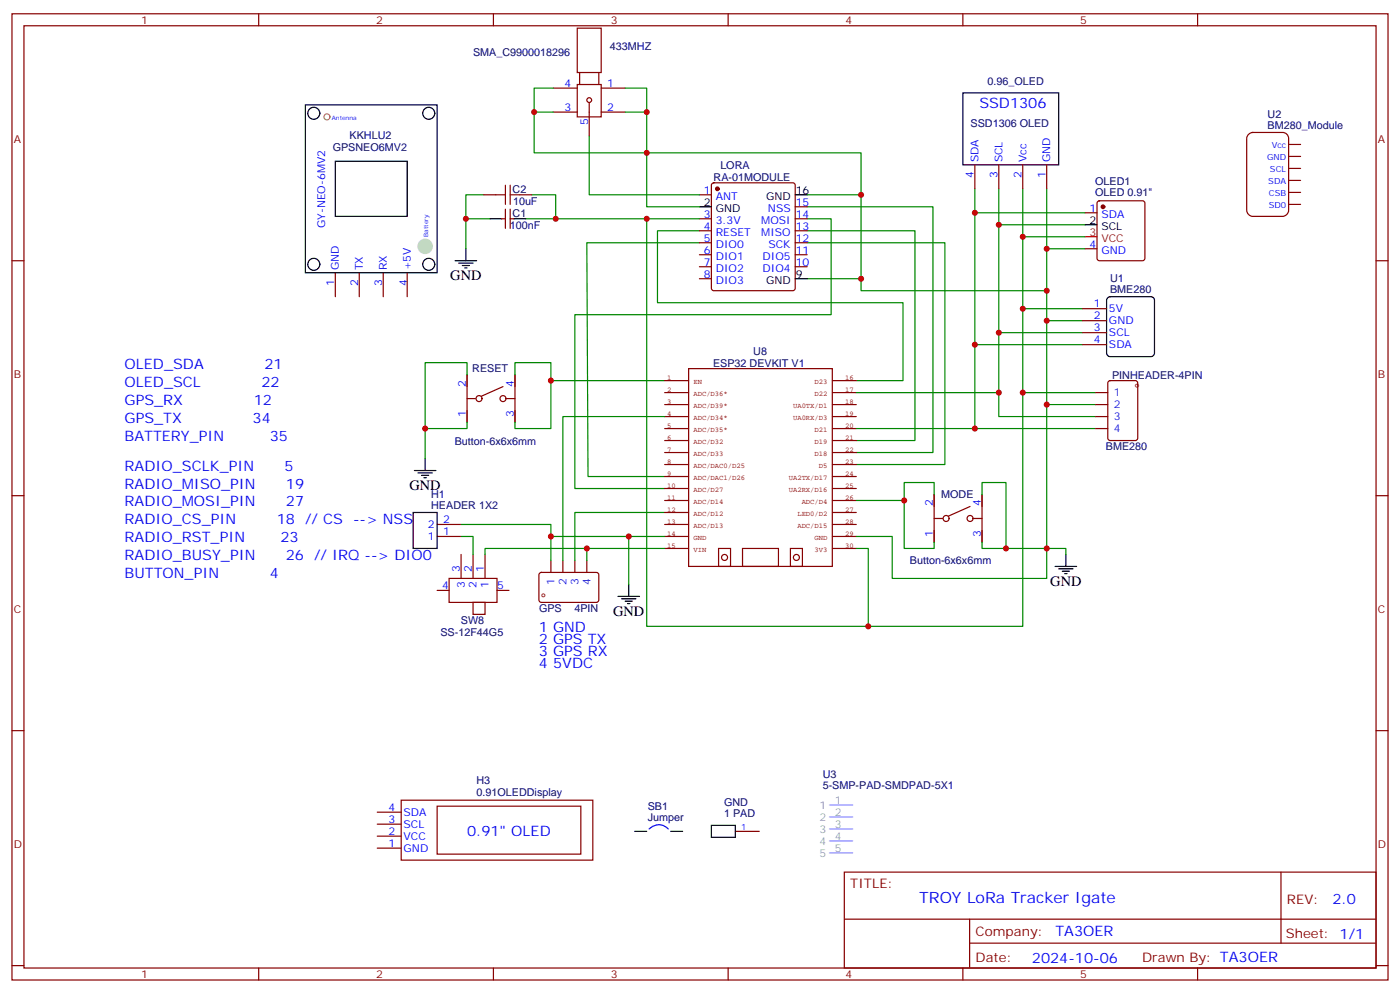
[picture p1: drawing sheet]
<svg xmlns="http://www.w3.org/2000/svg" width="412mm" height="292mm" viewBox="0 0 412 292" stroke-linecap="round" stroke-linejoin="round" font-family="sans-serif">
<g fill="none" stroke="#870000" stroke-width=".35">
<path d="M3.5 4.1h405.4v284.3h-405.4zM7.1 7.6h398.2v277.3h-398.2zM76.2 4.1v3.5M145.3 4.1v3.5M170 8.3h7.1v13h-7.1zM214.5 4.1v3.5M283.6 4.1v3.5M352.8 4.1v3.5M163 25.9h7M163 33h7M170 24.9h7.1v9.5h-7.1zM170.7 21.3v3.6"/>
<path d="M173.6 30.2v9.8M176.4 21.3v3.6M177.1 25.9h7M177.1 33h7M367.8 39.5l1.2-.5h8.8a1.76 1.76 0 0 1 1.8 1.7v21.2a1.89 1.89 0 0 1-1.8 1.8h-8.8a1.89 1.89 0 0 1-1.8-1.8v-21.2zM142.5 57.3h3.5M153.1 57.3h3.5M206 57.3h3.5M209.8 54l.5-.2h23.2l.5 .2 .2 .5v30.3l-.2 .5-.5 .2h-23.2l-.5-.2-.3-.5v-30.3zM287.2 48.5v7.1M294.2 48.5v7.1M301.3 48.5v7.1"/>
<path d="M308.3 48.5v7.1M323.4 59.3l.4-.2h12.7l.5 .2 .3 .5v16.2l-.3 .5-.5 .2h-12.7l-.4-.2-.3-.5v-16.2zM379.6 42.5h3.5M379.6 46h3.5M379.6 49.6h3.5M379.6 53.1h3.5M379.6 56.6h3.5M3.5 76.7h3.6M147.8 64.4h1.1M148.9 61.6v5.6M150.3 61.6v5.6M150.3 64.4h1"/>
<path d="M206 64.4h3.5M206 67.9h3.5M206 71.4h3.5M206 75h3.5M206 78.5h3.5M234.2 64.4h3.6M234.2 67.9h3.6M234.2 71.4h3.6M234.2 75h3.6M234.2 78.5h3.6M234.2 60.9h3.6M319.6 62.6h3.5"/>
<path d="M319.6 73.2h3.5M379.6 60.1h3.5M405.3 76.7h3.6M98.8 80.3v7M105.8 80.3v7M112.9 80.3v7M119.9 80.3v7M206 82h3.5M318.9 90.8h7.1M318.9 94.4h7.1M318.9 97.9h7.1M137.6 110.2v14.2"/>
<path d="M137.6 117.3h2.5M148.2 113.8l-6.4 2.8M149.2 117.3h2.5M151.7 110.2v14.2M318.9 101.4h7.1M322.8 115.5h3.5M322.8 119.1h3.5M326.6 112.2l.4-.2h7.4l.7 .4v16.5l-.4 .7h-7.7l-.6-.4-.1-16.5zM322.8 122.6h3.5M322.8 126.1h3.5M3.5 145.9h3.6M128.8 157.9h7"/>
<path d="M128.8 154.3h7M275.2 145.5v14.1M275.2 152.6h2.4M285.8 149l-6.4 2.9M286.8 152.6h2.5M289.3 145.5v14.1M405.3 145.9h3.6M128.8 173.7h3.5M132.3 170.2h14.1v7.1h-14.1zM135.8 163.2v7M139.3 177.3h3.6v3.5h-3.6zM139.3 163.2v7"/>
<path d="M142.9 163.2v7M146.4 173.7h3.5M159 168.7l.5-.2h16.5l.4 .7-.1 7.6-.6 .5-16.5-.1-.5-.6v-7.4zM162.3 164.9v3.6M165.8 164.9v3.6M169.3 164.9v3.6M172.9 164.9v3.6M3.5 215h3.6M405.3 215h3.6M111.1 239h7.1M118.2 235.5h56.4v17.6h-56.4zM128.8 237.2h42.3v14.2h-42.3z"/>
<path d="M111.1 249.6h7.1M111.1 246.1h7.1M111.1 242.5h7.1M216.6 244.7h7.1M248.7 256.6h156.6v28.3h-156.6zM377.3 256.7v20.8M248.7 270.5h156.5M285.6 277.5h119.6M285.6 270.5v14.1M3.5 284.2h3.6M76.2 284.9v3.5M145.3 284.9v3.5"/>
<path d="M214.5 284.9v3.5M283.6 284.9v3.5M352.8 284.9v3.5M405.3 284.2h3.6"/>
<circle cx="173.6" cy="29.5" r=".71"/>
<circle cx="141.1" cy="117.3" r=".88"/>
<circle cx="148.2" cy="117.3" r=".88"/>
<circle cx="278.7" cy="152.6" r=".88"/>
<circle cx="285.8" cy="152.6" r=".88"/>
</g>
<g fill="none" stroke="#008700" stroke-width=".35">
<path d="M157.3 33v12h96.3v12.3M163 25.9h-5.7v7.1h5.7M184.1 25.9h6.4v35h15.5M184.1 33h6.4M142.5 57.3h-5.3v15.9M156.6 57.3h7.1v7.1M173.6 40v17.3h32.4M237.8 57.3h15.8v24.7M287.2 55.6v70.5h35.6M294.2 55.6v67h28.6M301.3 55.6v128.7h-110.8v-119.9h15.5M308.3 55.6v105.8h5.7v1.8"/>
<path d="M137.2 64.4h7.1M154.9 64.4h35.6M206 67.9h-12.3v21.2h72.3v22.9h-13.8M206 71.4h-33.1l.3 68.8h22.6M237.8 64.4h7v28.2h-75.5v51.2h26.5M237.8 67.9h31.7v61.7h-17.3M237.8 60.9h37v72.3h-22.6M237.8 71.4h40.5v65.3h-26.1M287.2 62.6h32.4M294.2 66.1h25.4M301.3 69.7h18.3M308.3 73.2h11.3"/>
<path d="M237.8 82h15.8v3.5h54.7M294.2 97.9h24.7M301.3 90.8h17.6M308.3 94.4h10.6M137.6 110.2v-3.5h-12.4v28.2M151.7 110.2v-3.5h10.6v19.4h-10.6v-1.7M162.3 112h33.5M252.2 115.5h42M287.2 101.4h31.7M301.3 115.5h21.5M308.3 119.1h14.5M137.6 124.4v1.7h-12.4"/>
<path d="M195.8 122.6h-30v42.3M252.2 126.1h35M135.8 157.9h3.5v5.3M135.8 154.3h26.5v3.6M185.2 157.9v14.1M195.8 150.8h-26.5v14.1M195.8 157.9h-33.5v7M252.2 157.9h10.6v12.3h45.5v-8.8h-19v-1.8M266.3 147.3v14.1h8.9v-1.8M275.2 145.5v-3.5h-8.9v5.3h-14.1M289.3 145.5v-3.5h7v19.4M172.9 161.4h-30v1.8"/>
<path d="M195.8 161.4h-22.9v3.5M252.2 161.4h3.6v22.9"/>
</g>
<g fill="none" stroke="#000" stroke-width=".35">
<path d="M90 30.9h38.8v49.4h-38.8zM283.6 27.3h28.3v21.2h-28.3zM98.8 47.4h21.1v16.3h-21.1zM234.2 57.3h3.6M134.1 76.7h6.3M135.1 77.4h4.2M136.2 78.1h2.1M136.9 78.8h.7M137.2 73.2v3.5M144.3 64.4h3.5M151.3 64.4h3.6M206 60.9h3.5"/>
<path d="M319.6 66.1h3.5M234.2 82h3.6M326.2 87.7l.8-.4h12l.9 .4 .2 .7v15.5l-.5 .8-.6 .3h-12l-.8-.5-.2-.6v-15.5zM122.1 138.5h6.3M123.1 139.2h4.3M124.2 139.9h2.1M125.2 134.9v3.6M121.7 150.8h7.1v10.6h-7.1zM124.9 140.6h.7M182 175.5h6.4M183.1 176.2h4.2M184.1 176.9h2.2"/>
<path d="M184.9 177.6h.7M185.2 172v3.5M310.8 166.7h6.3M311.9 167.4h4.2M312.9 168.1h2.1M313.6 168.8h.7M314 163.2v3.5M187 244.7h3.5M197.6 244.7h3.5M209.5 242.9h7.1v3.5h-7.1z"/>
<circle cx="92.4" cy="33.3" r="1.76"/>
<circle cx="126.3" cy="33.3" r="1.76"/>
<circle cx="92.4" cy="77.8" r="1.76"/>
<circle cx="126.3" cy="77.8" r="1.76"/>
</g>
<path d="M146 57.3h2.9M148.9 54.5v5.6M150.3 57.3h2.8M150.3 54.5v5.6" fill="none" stroke="#a10000" stroke-width=".35"/>
<g fill="#870000" stroke="#870000" stroke-width=".35">
<circle cx="211.3" cy="55.6" r=".53"/>
<circle cx="324.9" cy="60.9" r=".53"/>
</g>
<circle cx="96.3" cy="34.4" r=".88" fill="none" stroke="#cc0" stroke-width=".35"/>
<circle cx="125.2" cy="72.5" r="2.12" fill="#ccc" stroke="#ccc" stroke-width=".35"/>
<g fill="none" stroke="#850000" stroke-width=".35">
<path d="M195.8 112h7M195.8 115.5h7M195.8 119.1h7M202.8 108.5h42.4v58.2h-42.4zM245.2 112h7M245.2 115.5h7M245.2 119.1h7M195.8 122.6h7M195.8 126.1h7M195.8 129.6h7M195.8 133.2h7M195.8 136.7h7"/>
<path d="M245.2 122.6h7M245.2 126.1h7M245.2 129.6h7M245.2 133.2h7M245.2 136.7h7M195.8 143.8h7M195.8 147.3h7M195.8 150.8h7M195.8 154.3h7M195.8 157.9h7M195.8 140.2h7M245.2 143.8h7"/>
<path d="M245.2 147.3h7M245.2 150.8h7M245.2 154.3h7M245.2 157.9h7M245.2 140.2h7M195.8 161.4h7M211.7 161.4h3.5v5.3h-3.5zM218.7 161.4h10.6v5.3h-10.6zM232.8 161.4h3.6v5.3h-3.6zM245.2 161.4h7"/>
<circle cx="213.4" cy="164" r=".88"/>
<circle cx="234.6" cy="164" r=".88"/>
</g>
<path d="M319.6 69.7h3.5" fill="none" stroke="#f00" stroke-width=".35"/>
<path d="M191.2 243.9a4 4 0 0 1 5.6 0" fill="none" stroke="#00f" stroke-width=".35"/>
<path d="M244.1 236.9h7.1M244.1 240.4h7.1M244.1 243.9h7.1M244.1 247.5h7.1M244.1 251h7.1" fill="none" stroke="#61adf0" stroke-width=".35"/>
<path d="M237.1 233.4h7v21.1h-7z" fill="none" stroke="#fff" stroke-width=".35"/>
<g fill="#c00">
<circle cx="137.2" cy="64.4" r=".88"/>
<circle cx="163.7" cy="64.4" r=".88"/>
<circle cx="253.6" cy="57.3" r=".88"/>
<circle cx="253.6" cy="82" r=".88"/>
<circle cx="190.5" cy="45" r=".88"/>
<circle cx="162.3" cy="112" r=".88"/>
<circle cx="125.2" cy="126.1" r=".88"/>
<circle cx="185.2" cy="157.9" r=".88"/>
<circle cx="162.3" cy="157.9" r=".88"/>
<circle cx="172.9" cy="161.4" r=".88"/>
<circle cx="294.2" cy="97.9" r=".88"/>
<circle cx="294.2" cy="115.5" r=".88"/>
<circle cx="287.2" cy="101.4" r=".88"/>
<circle cx="287.2" cy="126.1" r=".88"/>
<circle cx="266.3" cy="147.3" r=".88"/>
<circle cx="296.3" cy="161.4" r=".88"/>
<circle cx="308.3" cy="94.4" r=".88"/>
<circle cx="308.3" cy="85.5" r=".88"/>
<circle cx="308.3" cy="119.1" r=".88"/>
<circle cx="308.3" cy="161.4" r=".88"/>
<circle cx="301.3" cy="90.8" r=".88"/>
<circle cx="301.3" cy="115.5" r=".88"/>
<circle cx="190.5" cy="64.4" r=".88"/>
<circle cx="255.8" cy="184.3" r=".88"/>
<circle cx="287.2" cy="62.6" r=".88"/>
<circle cx="294.2" cy="66.1" r=".88"/>
<circle cx="301.3" cy="69.7" r=".88"/>
<circle cx="308.3" cy="73.2" r=".88"/>
<circle cx="190.5" cy="33" r=".88"/>
<circle cx="157.3" cy="33" r=".88"/>
</g>
<text font-size="4.6" fill="#00f" x="270.8" y="265.7">TROY LoRa Tracker Igate</text>
<g font-size="4.2" fill="#00f">
<text x="288.5" y="31.7">SSD1306</text>
<text x="36.7" y="108.5">OLED_SDA</text>
<text x="36.7" y="113.8">OLED_SCL</text>
<text x="77" y="113.8">22</text>
<text x="77.9" y="108.5">21</text>
<text x="36.7" y="119.1">GPS_RX</text>
<text x="74.7" y="119.1">12</text>
<text x="36.7" y="124.4">GPS_TX</text>
<text x="74.4" y="124.4">34</text>
<text x="36.7" y="129.6">BATTERY_PIN</text>
<text x="79.5" y="129.6">35</text>
<text x="36.7" y="138.5">RADIO_SCLK_PIN</text>
<text x="36.7" y="143.8">RADIO_MISO_PIN</text>
<text x="83.8" y="138.5">5</text>
<text x="84.2" y="143.8">19</text>
<text x="36.7" y="149">RADIO_MOSI_PIN</text>
<text x="84.2" y="149">27</text>
<text x="36.7" y="154.3">RADIO_CS_PIN</text>
<text x="81.5" y="154.3">18 // CS</text>
<text x="104" y="154.3">--&gt; NSS</text>
<text x="36.7" y="159.6">RADIO_RST_PIN</text>
<text x="82.6" y="159.6">23</text>
<text x="36.7" y="164.9">RADIO_BUSY_PIN</text>
<text x="84.2" y="164.9">26 // IRQ --&gt; DIO0</text>
<text x="36.7" y="170.2">BUTTON_PIN</text>
<text x="79.4" y="170.2">4</text>
<text x="158.7" y="186.1">1 GND</text>
<text x="158.7" y="189.6">2 GPS TX</text>
<text x="158.7" y="193.1">3 GPS RX</text>
<text x="158.7" y="196.7">4 5VDC</text>
<text x="137.6" y="246.1">0.91&quot; OLED</text>
<text x="392.5" y="265.9">2.0</text>
<text x="310.9" y="275.5">TA3OER</text>
<text x="304" y="283.3">2024-10-06</text>
</g>
<g font-size="4.2">
<text x="132.6" y="82.4">GND</text>
<text x="120.6" y="144.1">GND</text>
<text x="309.4" y="172.3">GND</text>
<text x="180.6" y="181.2">GND</text>
</g>
<g font-size="3.9" fill="#800">
<text x="250.5" y="261.2">TITLE:</text>
<text x="379.1" y="265.9">REV:</text>
<text x="287.4" y="275.4">Company:</text>
<text x="378.7" y="276">Sheet: 1/1</text>
<text x="287.4" y="283.1">Date:</text>
<text x="336.4" y="283.2">Drawn By: TA3OER</text>
</g>
<g font-size="3.2" fill="#800">
<text x="41.6" y="7.1">1</text>
<text x="110.8" y="7.1">2</text>
<text x="179.9" y="7.1">3</text>
<text x="249.1" y="7.1">4</text>
<text x="318.2" y="7.1">5</text>
<text x="4.1" y="42.2">A</text>
<text x="405.9" y="42.2">A</text>
<text x="4.1" y="111.3">B</text>
<text x="405.9" y="111.3">B</text>
<text x="4.1" y="180.4">C</text>
<text x="405.9" y="180.4">C</text>
<text x="4.1" y="249.6">D</text>
<text x="405.9" y="249.6">D</text>
<text x="41.6" y="287.9">1</text>
<text x="110.8" y="287.9">2</text>
<text x="179.9" y="287.9">3</text>
<text x="249.1" y="287.9">4</text>
<text x="318.2" y="287.9">5</text>
</g>
<g font-size="3.2" fill="#000080">
<text x="139.3" y="16.4">SMA_C9900018296</text>
<text x="179.7" y="14.7">433MHZ</text>
<text x="290.9" y="24.9">0.96_OLED</text>
<text x="373.4" y="34.6">U2</text>
<text x="103" y="40.8">KKHLU2</text>
<text x="285.9" y="37.3">SSD1306 OLED</text>
<text x="373.4" y="37.9">BM280_Module</text>
<text x="98" y="44.3">GPSNEO6MV2</text>
<text x="210.2" y="53.2">RA-01MODULE</text>
<text x="212.2" y="49.6">LORA</text>
<text x="151" y="56.7">C2</text>
<text x="322.6" y="57.7">OLED 0.91&quot;</text>
<text x="322.6" y="54.5">OLED1</text>
<text x="151" y="63.8">C1</text>
<text x="151.1" y="60.3">10uF</text>
<text x="150.2" y="67.3">100nF</text>
<text x="327" y="83">U1</text>
<text x="327" y="86.3">BME280</text>
<text x="210" y="107.9">ESP32 DEVKIT V1</text>
<text x="221.9" y="104.5">U8</text>
<text x="139.1" y="109.6">RESET</text>
<text x="327.6" y="111.4">PINHEADER-4PIN</text>
<text x="134" y="130.8">Button-6x6x6mm</text>
<text x="325.7" y="132.5">BME280</text>
<text x="127" y="149.8">HEADER 1X2</text>
<text x="127" y="146.6">H1</text>
<text x="277.3" y="146.6">MODE</text>
<text x="268" y="166.1">Button-6x6x6mm</text>
<text x="135.8" y="183.7">SW8</text>
<text x="158.8" y="180.2">GPS</text>
<text x="169.2" y="180.2">4PIN</text>
<text x="129.7" y="187.2">SS-12F44G5</text>
<text x="140.4" y="230.9">H3</text>
<text x="242.3" y="232.3">5-SMP-PAD-SMDPAD-5X1</text>
<text x="242.3" y="229">U3</text>
<text x="140.4" y="234.1">0.91OLEDDisplay</text>
<text x="190.8" y="238.4">SB1</text>
<text x="213.3" y="237.3">GND</text>
<text x="190.8" y="241.6">Jumper</text>
<text x="213.3" y="240.6">1 PAD</text>
</g>
<g font-size="3.2" fill="#00f">
<text x="166.3" y="25.6">4</text>
<text x="178.9" y="25.6">1</text>
<text x="166.3" y="32.6">3</text>
<text x="178.9" y="32.6">2</text>
<text x="173.2" y="36.8" transform="rotate(-90 173.2 36.8)">5</text>
<text x="288.2" y="47.8" transform="rotate(-90 288.2 47.8)">SDA</text>
<text x="295.3" y="47.8" transform="rotate(-90 295.3 47.8)">SCL</text>
<text x="302.3" y="47.8" transform="rotate(-90 302.3 47.8)">Vcc</text>
<text x="309.4" y="47.8" transform="rotate(-90 309.4 47.8)">GND</text>
<text x="286.8" y="52.3" transform="rotate(-90 286.8 52.3)">4</text>
<text x="293.9" y="52.3" transform="rotate(-90 293.9 52.3)">3</text>
<text x="300.9" y="52.3" transform="rotate(-90 300.9 52.3)">2</text>
<text x="308" y="52.3" transform="rotate(-90 308 52.3)">1</text>
<text x="207.4" y="57">1</text>
<text x="210.9" y="58.7">ANT</text>
<text x="207.4" y="64">3</text>
<text x="210.9" y="65.8">3.3V</text>
<text x="224.3" y="65.8">MOSI</text>
<text x="226.2" y="62.3">NSS</text>
<text x="234.4" y="64">14</text>
<text x="234.4" y="60.5">15</text>
<text x="321" y="62.3">1</text>
<text x="324.4" y="64">SDA</text>
<text x="95.8" y="67.2" transform="rotate(-90 95.8 67.2)">GY-NEO-6MV2</text>
<text x="207.4" y="67.6">4</text>
<text x="207.4" y="71.1">5</text>
<text x="210.9" y="69.3">RESET</text>
<text x="224.3" y="69.3">MISO</text>
<text x="234.4" y="71.1">12</text>
<text x="234.4" y="67.6">13</text>
<text x="207.4" y="74.6">6</text>
<text x="210.9" y="72.8">DIO0</text>
<text x="210.9" y="76.4">DIO1</text>
<text x="224.6" y="76.4">DIO5</text>
<text x="226.4" y="72.8">SCK</text>
<text x="234.4" y="74.6">11</text>
<text x="321" y="72.8">4</text>
<text x="324.4" y="74.6">GND</text>
<text x="99.8" y="79.6" transform="rotate(-90 99.8 79.6)">GND</text>
<text x="106.9" y="79.6" transform="rotate(-90 106.9 79.6)">TX</text>
<text x="113.9" y="79.6" transform="rotate(-90 113.9 79.6)">RX</text>
<text x="121" y="79.6" transform="rotate(-90 121 79.6)">+5V</text>
<text x="207.4" y="78.1">7</text>
<text x="207.4" y="81.7">8</text>
<text x="210.9" y="79.9">DIO2</text>
<text x="210.9" y="83.4">DIO3</text>
<text x="224.6" y="79.9">DIO4</text>
<text x="234.4" y="78.1">10</text>
<text x="98.4" y="84" transform="rotate(-90 98.4 84)">1</text>
<text x="105.5" y="84" transform="rotate(-90 105.5 84)">2</text>
<text x="112.5" y="84" transform="rotate(-90 112.5 84)">3</text>
<text x="119.9" y="84" transform="rotate(-90 119.9 84)">4</text>
<text x="322.2" y="90.5">1</text>
<text x="322.2" y="94">2</text>
<text x="326.7" y="91.9">5V</text>
<text x="326.7" y="95.4">GND</text>
<text x="322.2" y="97.5">3</text>
<text x="322.2" y="101.1">4</text>
<text x="326.7" y="99">SCL</text>
<text x="326.7" y="102.5">SDA</text>
<text x="137.2" y="113.8" transform="rotate(-90 137.2 113.8)">2</text>
<text x="151.3" y="113.8" transform="rotate(-90 151.3 113.8)">4</text>
<text x="137.2" y="122.8" transform="rotate(-90 137.2 122.8)">1</text>
<text x="151.3" y="122.8" transform="rotate(-90 151.3 122.8)">3</text>
<text x="274.8" y="149" transform="rotate(-90 274.8 149)">2</text>
<text x="288.9" y="149" transform="rotate(-90 288.9 149)">4</text>
<text x="126" y="155.4">2</text>
<text x="130.5" y="154">2</text>
<text x="126" y="158.9">1</text>
<text x="130.5" y="157.5">1</text>
<text x="274.8" y="158.1" transform="rotate(-90 274.8 158.1)">1</text>
<text x="288.9" y="158.1" transform="rotate(-90 288.9 158.1)">3</text>
<text x="130.3" y="173.4">4</text>
<text x="135.5" y="168.5" transform="rotate(-90 135.5 168.5)">3</text>
<text x="136.9" y="172.9" transform="rotate(-90 136.9 172.9)">3</text>
<text x="139" y="168.5" transform="rotate(-90 139 168.5)">2</text>
<text x="140.4" y="172.9" transform="rotate(-90 140.4 172.9)">2</text>
<text x="142.5" y="168.5" transform="rotate(-90 142.5 168.5)">1</text>
<text x="143.9" y="172.9" transform="rotate(-90 143.9 172.9)">1</text>
<text x="146.4" y="173.4">5</text>
<text x="114.4" y="238.7">4</text>
<text x="114.4" y="245.7">2</text>
<text x="114.4" y="242.2">3</text>
<text x="118.9" y="243.6">SCL</text>
<text x="118.9" y="240.1">SDA</text>
<text x="114.4" y="249.2">1</text>
<text x="118.9" y="250.6">GND</text>
<text x="118.9" y="247.1">VCC</text>
</g>
<g font-size="3.2">
<text x="225.7" y="58.7">GND</text>
<text x="234.4" y="57">16</text>
<text x="207.4" y="60.5">2</text>
<text x="210.9" y="62.3">GND</text>
<text x="321" y="65.8">2</text>
<text x="324.4" y="67.6">SCL</text>
<text x="225.7" y="83.4">GND</text>
<text x="234.4" y="81.7">9</text>
</g>
<g font-size="3.2" fill="#f00">
<text x="321" y="69.3">3</text>
<text x="324.4" y="71.1">VCC</text>
</g>
<g font-size="3.2" fill="#03c">
<text x="328.1" y="116.6">1</text>
<text x="328.1" y="120.1">2</text>
<text x="328.1" y="123.6">3</text>
<text x="328.1" y="127.2">4</text>
<text x="163.3" y="172.2" transform="rotate(-90 163.3 172.2)">1</text>
<text x="166.9" y="172.2" transform="rotate(-90 166.9 172.2)">2</text>
<text x="170.4" y="172.2" transform="rotate(-90 170.4 172.2)">3</text>
<text x="173.9" y="172.2" transform="rotate(-90 173.9 172.2)">4</text>
</g>
<g font-size="3.2" fill="#979fad">
<text x="241.4" y="237.9">1</text>
<text x="245.9" y="236.5">1</text>
<text x="241.4" y="241.5">2</text>
<text x="241.4" y="245">3</text>
<text x="245.9" y="240.1">2</text>
<text x="245.9" y="243.6">3</text>
<text x="241.4" y="248.5">4</text>
<text x="245.9" y="247.1">4</text>
<text x="245.9" y="250.6">5</text>
<text x="241.4" y="252.1">5</text>
</g>
<g font-size="2.5" fill="#00f">
<text x="373.2" y="47.1">GND</text>
<text x="374.6" y="43.6">Vcc</text>
<text x="374.1" y="50.6">SCL</text>
<text x="373.6" y="54.2">SDA</text>
<text x="373.8" y="57.7">CSB</text>
<text x="373.7" y="61.2">SD0</text>
<text x="218.4" y="244.3">1</text>
</g>
<g font-size="2.1" fill="#840000">
<text x="196.5" y="112">1</text>
<text x="204.3" y="113.1">EN</text>
<text x="240" y="113.1">D23</text>
<text x="249" y="112">16</text>
<text x="196.5" y="115.5">2</text>
<text x="196.5" y="119">3</text>
<text x="204.3" y="116.6">ADC/D36*</text>
<text x="240" y="116.6">D22</text>
<text x="249" y="115.5">17</text>
<text x="249" y="119">18</text>
<text x="196.5" y="122.6">4</text>
<text x="204.3" y="120.1">ADC/D39*</text>
<text x="204.3" y="123.6">ADC/D34*</text>
<text x="233.6" y="120.1">UA0TX/D1</text>
<text x="233.6" y="123.6">UA0RX/D3</text>
<text x="249" y="122.6">19</text>
<text x="196.5" y="126.1">5</text>
<text x="196.5" y="129.6">6</text>
<text x="204.3" y="127.2">ADC/D35*</text>
<text x="204.3" y="130.7">ADC/D32</text>
<text x="240" y="127.2">D21</text>
<text x="240" y="130.7">D19</text>
<text x="249" y="126.1">20</text>
<text x="249" y="129.6">21</text>
<text x="196.5" y="133.1">7</text>
<text x="196.5" y="136.7">8</text>
<text x="204.3" y="134.2">ADC/D33</text>
<text x="204.3" y="137.8">ADC/DAC0/D25</text>
<text x="240" y="134.2">D18</text>
<text x="241.2" y="137.8">D5</text>
<text x="249" y="133.1">22</text>
<text x="249" y="136.7">23</text>
<text x="196.5" y="143.7">10</text>
<text x="196.5" y="140.2">9</text>
<text x="204.3" y="141.3">ADC/DAC1/D26</text>
<text x="232.3" y="141.3">UA2TX/D17</text>
<text x="249" y="140.2">24</text>
<text x="249" y="143.7">25</text>
<text x="196.5" y="147.2">11</text>
<text x="204.3" y="144.8">ADC/D27</text>
<text x="204.3" y="148.3">ADC/D14</text>
<text x="232.3" y="144.8">UA2RX/D16</text>
<text x="236.1" y="148.3">ADC/D4</text>
<text x="249" y="147.2">26</text>
<text x="196.5" y="150.8">12</text>
<text x="196.5" y="154.3">13</text>
<text x="204.3" y="151.9">ADC/D12</text>
<text x="204.3" y="155.4">ADC/D13</text>
<text x="234.9" y="151.9">LED0/D2</text>
<text x="234.9" y="155.4">ADC/D15</text>
<text x="249" y="150.8">27</text>
<text x="249" y="154.3">28</text>
<text x="196.5" y="157.8">14</text>
<text x="196.5" y="161.4">15</text>
<text x="204.3" y="158.9">GND</text>
<text x="240" y="158.9">GND</text>
<text x="249" y="157.8">29</text>
<text x="249" y="161.4">30</text>
<text x="204.3" y="162.5">VIN</text>
<text x="240" y="162.5">3V3</text>
</g>
<g font-size="1.8" fill="#00f">
<text x="97.7" y="35.2">Antenna</text>
<text x="126.1" y="69.7" transform="rotate(-90 126.1 69.7)">Battery</text>
</g>
</svg>
